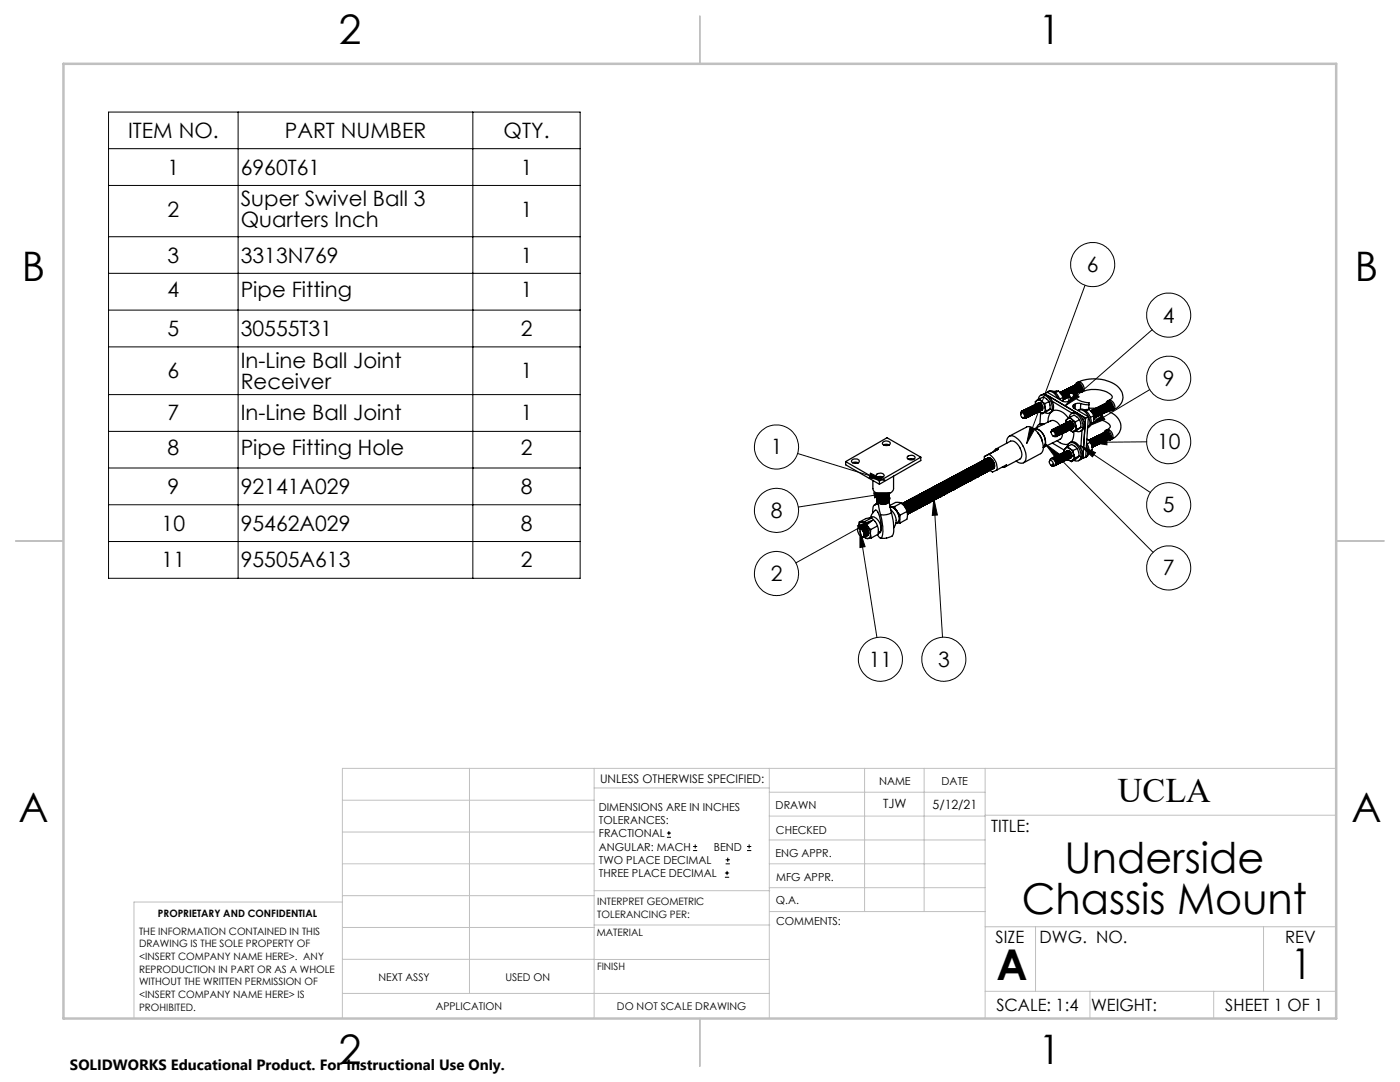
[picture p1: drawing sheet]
<svg xmlns="http://www.w3.org/2000/svg" width="279mm" height="216mm" viewBox="0 0 279 216" stroke-linecap="round" stroke-linejoin="round" font-family="sans-serif">
<g fill="none" stroke="#000" stroke-width=".2">
<path d="M21.7 22.4h94.1v93h-94.1zM21.7 29.7h94.1M21.7 37h94.1M47.5 22.4v93M94.4 22.4v93M21.7 47.2h94.1M21.7 54.5h94.1M216.5 56.9l-11.6 31.6M21.7 61.9h94.1M21.7 69.2h94.1M21.7 78.7h94.1M214.7 78.4l.7 .8-2.9 1.8z"/>
<path d="M229.4 77.8l-12 7.1M229.9 65.8l-17.4 15.2M21.7 86.1h94.1M21.7 93.4h94.1M159.2 90.5l17.5 5.4M173.7 94.4l3 1.5-3.3-.5zM174.4 98.3h3.3l-3.1 1zM177.7 98.3l-18.4 2.9M186.4 99.5l.7 3.3h-1zM186.4 99.5l1.7 27.6M205.6 85.2l.9 .4-1.6 2.9zM208.6 88.5l2.7 2-.7 .7z"/>
<path d="M208.6 88.5l21.5 21.7M215.6 88.9l3 1.4-.6 .9zM215.6 88.9l14 9.4M217.4 84.9l2.6-2.1 .5 .9zM217.6 88.3l3.3-.6v1.1zM228.8 88.2l-11.2 .1M21.7 100.7h94.1M21.7 108.1h94.1M171.1 104.9l3.2-1.1-2.7 2zM171.6 105.9l1 3.2-1 .2zM171.6 105.9l3.4 21.3M174.3 103.8l-15.5 8.5"/>
<path d="M133.1 167.1h.8M133.1 166.2h.8M133.5 165.8v.9M138.3 169.7h.8M138.3 168.9h.8M138.7 168.5v.8M144.7 175h.8M144.7 174.2h.8M144.8 172.4h.9M144.8 171.6h.9M145.1 173.8v.8M145.2 171.1v.9"/>
<path d="M149.1 169.7h.8M149.1 168.9h.8M149.5 168.5v.8"/>
<circle cx="218" cy="52.8" r="4.4"/>
<circle cx="233.2" cy="75.5" r="4.4"/>
<circle cx="233.2" cy="62.9" r="4.4"/>
<circle cx="155" cy="89.2" r="4.4"/>
<circle cx="233.2" cy="88.1" r="4.4"/>
<circle cx="155" cy="101.8" r="4.4"/>
<circle cx="155" cy="114.4" r="4.4"/>
<circle cx="233.2" cy="113.3" r="4.4"/>
<circle cx="233.2" cy="100.7" r="4.4"/>
<circle cx="175.7" cy="131.5" r="4.4"/>
<circle cx="188.3" cy="131.5" r="4.4"/>
</g>
<g fill="none" stroke="#c0c0c0" stroke-width=".2">
<path d="M68.3 159.7h50.3M93.7 153.3v44.9M118.6 153.3v49.9M118.6 157.2h34.9M153.5 153.3v49.9M153.5 158.1h43.1M172.5 153.3v28.6M184.4 153.3v28.6M196.6 153.3v49.9M266.7 153.3h-198.4v49.9M68.3 178.7h50.3M68.3 172.4h50.3"/>
<path d="M68.3 166h50.3M68.3 180h-41.6v23.2M118.6 177.7h35M153.5 167.6h43.1M153.5 162.8h43.1M153.5 172.4h43.1M153.5 177.1h43.1M196.6 162.7h70.1M68.3 198.2h85.2M68.3 191.4l85.2 .1M68.3 185.1h50.3M118.6 184.6h35"/>
<path d="M153.6 181.9h43M196.6 197.8h70.1M196.6 184.9h70.1M206.7 184.9v12.9M217.5 197.8v5.4M242.2 197.8v5.4M252.2 184.9v12.9"/>
</g>
<path d="M139.7 3.2v9.5M3.1 107.9h9.6M266.7 107.9h9.5M139.7 203.2v9.6" fill="none" stroke="#c0c0c0" stroke-width=".25"/>
<path d="M12.7 12.7h254v190.5h-254z" fill="none" stroke="#c0c0c0" stroke-width=".5"/>
<path d="M205.6 85.2l.9 .4-1.6 2.9zM214.7 78.4l.7 .8-2.9 1.8zM217.4 84.9l2.6-2.1 .5 .9zM217.6 88.3l3.3-.6v1.1zM215.6 88.9l3 1.4-.6 .9zM208.6 88.5l2.7 2-.7 .7zM186.4 99.5l.7 3.3h-1zM171.6 105.9l1 3.2-1 .2zM171.1 104.9l3.2-1.1-2.7 2zM174.4 98.3h3.3l-3.1 1zM173.7 94.4l3 1.5-3.3-.5z" fill="#000"/>
<g fill="none" stroke="#000" stroke-width=".25">
<path d="M206.9 79.9a.78 .78 0 0 1 1 .2M207.2 79.7a.99 .99 0 0 1 .8-.9 .99 .99 0 0 1 1.1 .5 2.48 2.48 0 0 1 .6 3l-.4 .2-.8-.2M207.4 79.6l.8-.4 1.1 1M207.4 79.6l.5 .5M207.4 79.6l-.5 .3M207.7 78.8a1.44 1.44 0 0 1 2.1 .9 1.97 1.97 0 0 1 0 2.6l-.3 .1M208.5 78.6l.5-.3 2.9 1.7a1.34 1.34 0 0 0 1.9-.5l-.1-.2M208.5 78.6h-.2M208.5 78.6l.3 .2M208.9 78.4a1.19 1.19 0 0 1 1.8 .4l.4 .7M209.1 78.2a1.31 1.31 0 0 1 1.9 .5l.5 1.1M209.1 79l5.8 3.4"/>
<path d="M211.2 78l1 1.3M211.2 78l-1 .1M211.2 78l-.6 .4M211.6 78.4l.1 .1a1.02 1.02 0 0 1 .5 1.2h.1a.92 .92 0 0 0-.8-1.4 .88 .88 0 0 1 .9 .4 .88 .88 0 0 1-.1 1M211.6 78.4l.3 .2a.87 .87 0 0 1 .3 1.1M211.7 78.3a.85 .85 0 0 1 .9 .3 .85 .85 0 0 1 0 1h-.2M211.7 78.2a.86 .86 0 0 1 .9 .4 .86 .86 0 0 1-.1 1M211.9 78.2a.84 .84 0 0 1 .9 .3 .84 .84 0 0 1 0 1h-.1M212 78.1a.87 .87 0 0 1 .8 .4 .87 .87 0 0 1 0 1M212 78.1h.1M212.1 78.1a.78 .78 0 0 1 .9 .3 .78 .78 0 0 1-.1 1M212.2 79.3v.8"/>
<path d="M212.2 79.3l-.7 .3M212.2 78a.88 .88 0 0 1 .8 .4 .88 .88 0 0 1 0 1M212.3 78a.71 .71 0 0 1 1.1 .6M212.4 77.9a.82 .82 0 0 1 1 .6M212.4 77.9h.1M212.6 77.9l.1-.1a.71 .71 0 0 1 .9 .7M212.7 77.8a.77 .77 0 0 1 .9 .6M212.8 77.7l.1-.1a.91 .91 0 0 1 1 .9M212.9 77.6a.91 .91 0 0 1 1 .9M213.1 77.5a.9 .9 0 0 1 1 1v-.2a.75 .75 0 0 0-1.1-.7M213.3 79.2h.1M213.3 77.5a.87 .87 0 0 1 .8 .3 .87 .87 0 0 1 .1 .9"/>
<path d="M213.3 79.1l-.2 .2M213.3 77.4h.1M213.4 79.2h-.1M213.4 77.4a.91 .91 0 0 1 .8 1.3M213.4 78.5l.3 .8M213.4 78.5h.8a2.62 2.62 0 0 0 2.7 1.8l.4 .1v.4M213.4 78.5l-.1 1.5M213.5 77.4a.85 .85 0 0 1 .9 .3 .85 .85 0 0 1 0 1h-.2M213.6 77.3h.1M213.6 77.3a.86 .86 0 0 1 .8 .4 .86 .86 0 0 1 0 1M213.7 77.3a.82 .82 0 0 1 .9 .3 .82 .82 0 0 1 0 1h-.1M213.7 79.3v.5"/>
<path d="M213.8 77.2a.88 .88 0 0 1 .8 .4 .88 .88 0 0 1 0 1M213.9 77.2a.78 .78 0 0 1 .9 .3 .78 .78 0 0 1-.1 1M214 77.1a.84 .84 0 0 1 .9 .4 .84 .84 0 0 1-.1 1M214.1 77.1a.82 .82 0 0 1 1 .3 .82 .82 0 0 1 0 1h-.2M214.2 77a.86 .86 0 0 1 .9 .4 .86 .86 0 0 1 0 1M214.4 77l.1-.1a.86 .86 0 0 1 .8 .4 .86 .86 0 0 1 0 .9l-.1 .1M214.4 78.7h.1M214.5 76.9a.9 .9 0 0 1 .8 .4 .9 .9 0 0 1 0 .9M214.7 76.8h.1M214.7 76.8a.89 .89 0 0 1 .8 .4 .89 .89 0 0 1 0 .9M214.8 76.7h.1a.96 .96 0 0 1 1 1M214.9 76.7a.97 .97 0 0 1 1 1"/>
<path d="M215.2 76.2a8 8 0 0 1 8 1 2.68 2.68 0 0 1-1 4.6M215.2 76.2a1.19 1.19 0 0 1 .9 1.9M215.2 76.2l-.3 .2M215.3 78.2h.1M215.4 78.2a.8 .8 0 0 0 .1-1 .8 .8 0 0 0-.9-.4 .59 .59 0 0 1 .6-.5 .59 .59 0 0 1 .6 .5 .91 .91 0 0 1-.1 1.5l-.4-.1M215.5 78.1h.1M215.9 77.7l-.2 .3M216.1 78.1a5.6 5.6 0 0 1 5.8 .9 .51 .51 0 0 1-.4 .8l-.2 .1M216.1 78.1l-.3 .2M221.3 79.9a1.19 1.19 0 0 1 .9 1.9M221.3 79.9l-.3 .1M168.8 92.1v.6l6.7 3.9"/>
<path d="M168.8 92.1l6.7 3.9M170 91.9a1.03 1.03 0 0 1 1.5 .1 .86 .86 0 0 1-1.5 .3zM170.1 92.4l.5-.2 .7 .2M174.9 94.7a.98 .98 0 0 1 1.6 .2 .98 .98 0 0 1-1.6 0zM175.1 99.4h.1M175.1 99.2h.1M175.1 95.2l.4-.1 .7 .1M175.1 98.9v.1a1.33 1.33 0 0 0 2.2 .2l.1-.3a1.31 1.31 0 0 1-1.9 .6l-.3-.2-.1-.3M175.1 99.1v.1a1.33 1.33 0 0 0 2.2 .2l.1-.3a1.31 1.31 0 0 1-1.9 .6l-.4-.5M175.1 99.3v.1a1.33 1.33 0 0 0 2.2 .3l.1-.4M175.1 99.6a1.33 1.33 0 0 0 2.2 .3l.1-.3M175.1 99.8a1.33 1.33 0 0 0 2.2 .3l.1-.3"/>
<path d="M175.1 99.9v.3M175.1 98.6h.1M175.1 99.9h.1M175.1 99.9l-.1 .3M175.1 98.5a1.5 1.5 0 0 0 2.3 0 1.48 1.48 0 0 1-2.3 0 1.09 1.09 0 0 0 1.5 .7 .83 .83 0 0 0 .8-.7 1.26 1.26 0 0 1-1.9 .6l-.3-.2-.1-.3M175.3 98.6a1.7 1.7 0 0 0 1.8 0M175.5 96v.6M176.1 88.3a.97 .97 0 0 1 1.6 .1 .86 .86 0 0 1-1.5 .3zM176.3 88.8l.4-.1 .7 .1M177.4 100a1.35 1.35 0 0 1-1.5 .5M177.4 99.3h.1M177.4 99.6h.1"/>
<path d="M177.4 98.7a1.43 1.43 0 0 1-2.3 .3v-.3M177.4 98.7a1.36 1.36 0 0 1-2.3 .1M177.4 99.3a1.31 1.31 0 0 1-1.9 .6l-.3-.1-.1-.4M177.4 99.6a1.31 1.31 0 0 1-1.9 .6l-.3-.2-.1-.3M177.4 99.8a1.36 1.36 0 0 1-2.3 .1M177.4 98.7h.1M177.4 99.8h.1M178.3 95v2.5a1.88 1.88 0 0 1-2.3 1.2 1.72 1.72 0 0 1-1.8-1.2v-1.6M181 100h.1M181.1 100v-.1a1.45 1.45 0 0 1 1.5 1.8l-.3 .3M181.1 91.1a.98 .98 0 0 1 1.5 .2 .9 .9 0 0 1-1.6-.1zM181.2 99.9h.1"/>
<path d="M181.2 99.9a1.44 1.44 0 0 1 1.4 1.8l-.2 .2M181.3 91.6l.4-.1 .7 .1M181.3 99.9v-.1a1.47 1.47 0 0 1 1.3 2h-.1M181.4 99.8a1.44 1.44 0 0 1 1.2 2M181.5 99.8v-.1a1.45 1.45 0 0 1 1.3 2h-.1M181.6 99.7a1.47 1.47 0 0 1 1.2 2M181.7 99.7v-.1a1.39 1.39 0 0 1 1.5 1.4v.4l-.3 .2M181.8 99.6h.1M181.8 99.6a1.48 1.48 0 0 1 1.2 2M181.9 99.6v-.1a1.39 1.39 0 0 1 1.5 1.4v.3l-.3 .3M182 99.4a1.44 1.44 0 0 1 1.2 2.1M182.1 99.4a1.45 1.45 0 0 1 1.3 2h-.1"/>
<path d="M182.2 99.3a1.47 1.47 0 0 1 1.3 2.1h-.1M182.3 99.3a1.39 1.39 0 0 1 1.5 1.4v.3l-.3 .3M182.4 99.2h.1M182.4 99.2a1.5 1.5 0 0 1 1.3 2h-.1M182.5 99.2a1.39 1.39 0 0 1 1.5 1.4v.3l-.3 .3M182.6 99.1a1.43 1.43 0 0 1 1.3 2h-.1M182.7 99.1a1.39 1.39 0 0 1 1.5 1.4v.3l-.3 .3M182.8 99a1.47 1.47 0 0 1 1.3 2h-.1M182.9 99a1.44 1.44 0 0 1 1.5 1.4v.3l-.3 .3M183 98.9h.1M183 98.9a1.55 1.55 0 0 1 1.3 2h-.1M183.1 98.9v-.1a1.39 1.39 0 0 1 1.5 1.5l-.1 .5-.2 .1"/>
<path d="M183.2 98.8h.1M183.2 98.8a1.5 1.5 0 0 1 1.3 2h-.1M183.3 98.8v-.1a1.44 1.44 0 0 1 1.5 1.8l-.3 .3M183.4 98.7a1.47 1.47 0 0 1 1.2 2.1M183.5 98.7v-.1a1.44 1.44 0 0 1 1.5 1.8l-.3 .2M183.6 98.6h.1M183.6 98.6a1.51 1.51 0 0 1 1.4 1.8l-.2 .2M183.7 98.6v-.1a1.44 1.44 0 0 1 1.5 1.8l-.3 .2M183.8 91.2l-6.8-3.9-8.2 4.8M183.8 91.2l-8.3 4.8M183.8 91.2v.7l-8.3 4.7M183.8 98.5h.1"/>
<path d="M183.8 98.5a1.46 1.46 0 0 1 1.2 2M183.9 98.5v-.1a1.44 1.44 0 0 1 1.5 1.8l-.3 .2M184 98.4a1.43 1.43 0 0 1 1.2 2M184.1 98.4v-.1a1.44 1.44 0 0 1 1.5 1.8l-.3 .2M184.2 98.2a1.48 1.48 0 0 1 1.2 2.1M184.3 98.2a1.44 1.44 0 0 1 1.5 1.4v.4l-.3 .2M184.4 98.2a1.4 1.4 0 0 1 1.2 2M184.4 98.1v.1M184.5 98.1a1.44 1.44 0 0 1 1.5 1.8l-.3 .2M184.6 98a1.47 1.47 0 0 1 1.2 2.1M184.7 98a1.44 1.44 0 0 1 1.5 1.8l-.3 .2M184.8 97.9a1.44 1.44 0 0 1 1.2 2.1"/>
<path d="M184.9 97.9a.93 .93 0 0 1 1.2 .6 .97 .97 0 0 1 0 1.4M185 97.9a1.43 1.43 0 0 1 1.2 2M185.1 97.8a.9 .9 0 0 1 1.2 .6 1.31 1.31 0 0 1 .2 1.4h-.2M185.2 97.7v.1M185.2 97.8a1.4 1.4 0 0 1 1.2 2M185.3 97.7a.9 .9 0 0 1 1.2 .6 .97 .97 0 0 1 0 1.4M185.4 97.6a1.44 1.44 0 0 1 1.3 2l-.1 .1M185.5 97.6h.1a.9 .9 0 0 1 1.1 .6 .97 .97 0 0 1 0 1.4M185.6 97.5a1.44 1.44 0 0 1 1.4 1.8l-.2 .3M185.6 97.5h.1M185.7 97.5a.88 .88 0 0 1 1.2 .6 1.02 1.02 0 0 1 0 1.4M185.8 97.4a1.44 1.44 0 0 1 1.4 1.8l-.2 .3"/>
<path d="M185.8 97.4h.1M185.9 97.4a1.08 1.08 0 0 1 1.4 1l.1 .7-.3 .3M186 97.3h.1M186 97.3a1.44 1.44 0 0 1 1.4 1.8l-.2 .3M186.1 100h-.1M186.1 97.3l.1-.1a1.47 1.47 0 0 1 1.3 2l-.2 .1M186.2 97.2h.1M186.2 97.2a1.44 1.44 0 0 1 1.4 1.8l-.2 .2M186.2 99.9h.1M186.3 97.2v-.1a1.44 1.44 0 0 1 1.5 1.5v.3l-.3 .3M186.4 97.1a1.47 1.47 0 0 1 1.2 2M186.5 97.1v-.1a1.39 1.39 0 0 1 1.5 1.5v.3l-.3 .3"/>
<path d="M186.6 97h.1M186.7 97a1.48 1.48 0 0 1 1.2 2h-.1M186.7 99.7h-.1M186.7 97l.1-.1a1.39 1.39 0 0 1 1.4 1.5v.3l-.3 .3M186.8 96.9a1.44 1.44 0 0 1 1.2 2M186.9 96.9v-.1a1.45 1.45 0 0 1 1.4 2h-.2M187 96.8a1.47 1.47 0 0 1 1.3 2h-.1M187.1 96.8v-.1a1.39 1.39 0 0 1 1.5 1.4v.4l-.3 .2M187.2 96.7h.1M187.3 96.7a1.5 1.5 0 0 1 1.2 2h-.1M187.3 96.6h.1a1.39 1.39 0 0 1 1.4 1.4v.4l-.3 .2M187.4 96.6a1.43 1.43 0 0 1 1.3 2"/>
<path d="M187.4 99.2h.1M187.5 96.5h.1a1.39 1.39 0 0 1 1.4 1.4v.3l-.3 .3M187.6 96.4a1.47 1.47 0 0 1 1.3 2.1h-.1M187.6 99.1h.1M187.7 96.4a1.44 1.44 0 0 1 1.5 1.4v.3l-.3 .3M187.8 96.3a1.47 1.47 0 0 1 1.3 2.1M187.9 96.3h.1a1.39 1.39 0 0 1 1.4 1.4v.3l-.3 .3M188 96.2h.1M188 98.9h.1M188.1 96.2a1.5 1.5 0 0 1 1.2 2M188.1 96.2h.1a1.44 1.44 0 0 1 1.4 1.7l-.3 .3M188.2 96.1a1.42 1.42 0 0 1 1.2 2"/>
<path d="M188.2 98.8h.1M188.3 96.1a1.44 1.44 0 0 1 1.5 1.7l-.3 .3M188.4 96a1.47 1.47 0 0 1 1.3 2M188.5 96h.1a1.44 1.44 0 0 1 1.4 1.7l-.3 .3M188.6 95.9h.1M188.6 98.6h.1M188.7 95.9a1.46 1.46 0 0 1 1.2 2M188.7 95.9l.1-.1a1.44 1.44 0 0 1 1.4 1.8l-.3 .3M188.8 95.8a1.46 1.46 0 0 1 1.3 2l-.1 .1M188.8 98.5h.1M188.9 95.8l.1-.1a1.41 1.41 0 0 1 1.4 1.8l-.3 .3M189 95.7a1.43 1.43 0 0 1 1.3 2"/>
<path d="M189 98.4h.1M189.1 95.7l.1-.1a1.44 1.44 0 0 1 1.4 1.8l-.2 .2M189.2 98.3h.1M189.3 95.6a1.48 1.48 0 0 1 1.2 2h-.1M189.3 95.6l.1-.1a1.44 1.44 0 0 1 1.4 1.8l-.3 .2M189.4 95.5a1.47 1.47 0 0 1 1.3 2h-.1M189.4 98.2h.1M189.5 95.5l.1-.1a1.44 1.44 0 0 1 1.4 1.8l-.3 .2M189.7 98.1h.1M189.7 95.4a1.44 1.44 0 0 1 1.2 2M189.8 95.4v-.1a1.44 1.44 0 0 1 1.4 1.8l-.2 .2M189.8 98h.1"/>
<path d="M189.9 95.3a1.49 1.49 0 0 1 1.2 2M189.9 95.3l.1-.1a.9 .9 0 0 1 1.1 .6 1.31 1.31 0 0 1 .2 1.4h-.2M190 95.1v.1M190.1 95.2a1.4 1.4 0 0 1 1.1 2M190.1 95.1h.1a.9 .9 0 0 1 1.1 .6 .97 .97 0 0 1 0 1.4M190.3 97.8h.1M190.3 95a1.44 1.44 0 0 1 1.2 2.1M190.4 95a.9 .9 0 0 1 1.1 .6 .97 .97 0 0 1 .1 1.4M190.5 95a1.43 1.43 0 0 1 1.2 2M190.5 94.9l-.1 .1M190.5 94.9h.1a.88 .88 0 0 1 1.1 .6 1.02 1.02 0 0 1 .1 1.4M190.6 94.8v.1"/>
<path d="M190.7 94.9a1.44 1.44 0 0 1 1.4 1.7l-.3 .3M190.7 94.8h.1a1.08 1.08 0 0 1 1.3 1l.1 .8-.3 .2M190.8 94.7h.1M190.9 94.8a1.44 1.44 0 0 1 1.4 1.7l-.2 .3M190.9 97.4h.1M191 94.7a1.47 1.47 0 0 1 1.3 2h-.1M191 94.6h.1M191.1 94.7a1.44 1.44 0 0 1 1.3 1.7l-.1 .3M191.2 94.6v-.1a1.44 1.44 0 0 1 1.4 1.8l-.2 .3M191.2 94.5a1.47 1.47 0 0 1 1.3 2.1h-.1M191.3 94.5l.1-.1a1.39 1.39 0 0 1 1.4 1.5v.3l-.3 .3M191.5 94.4h.1"/>
<path d="M191.5 94.4a1.48 1.48 0 0 1 1.2 2M191.5 97.1h.1M191.6 94.4v-.1a1.45 1.45 0 0 1 1.3 2l-.1 .1M191.6 94.3a1.44 1.44 0 0 1 1.3 2M191.7 97h.1M191.8 94.3v-.1a1.45 1.45 0 0 1 1.3 2l-.1 .1M191.8 94.2a1.47 1.47 0 0 1 1.3 2M191.9 94.2l.1-.1a1.39 1.39 0 0 1 1.4 1.5v.3l-.3 .3M192.1 94.1h.1M192.1 94.1a1.5 1.5 0 0 1 1.2 2M192.2 94.1v-.1a1.39 1.39 0 0 1 1.4 1.5v.3l-.2 .3M192.2 94a1.43 1.43 0 0 1 1.3 2"/>
<path d="M192.4 93.9a1.39 1.39 0 0 1 1.5 1.5v.3l-.3 .3M192.4 93.9a1.47 1.47 0 0 1 1.3 2M192.5 93.8h.1a1.44 1.44 0 0 1 1.5 1.5l-.1 .3-.2 .2M192.7 93.8a1.47 1.47 0 0 1 1.3 2h-.1M192.8 93.7a1.39 1.39 0 0 1 1.4 1.4v.4l-.2 .2M192.9 93.7h.1M192.9 93.7a1.5 1.5 0 0 1 1.2 2M192.9 96.3h.1M193 93.6a1.39 1.39 0 0 1 1.5 1.4v.4l-.3 .2M193 93.6a1.42 1.42 0 0 1 1.3 2M193.1 96.2h.1M193.2 93.5a1.44 1.44 0 0 1 1.4 1.8l-.2 .2"/>
<path d="M193.3 93.5a1.47 1.47 0 0 1 1.3 2h-.1M193.3 96.1h.1M193.4 93.4a1.44 1.44 0 0 1 1.4 1.7l-.2 .3M193.5 93.3h.1M193.5 96h.1M193.5 93.3a1.5 1.5 0 0 1 1.2 2.1M193.6 93.3a1.44 1.44 0 0 1 1.5 1.7l-.3 .3M193.6 93.2a1.4 1.4 0 0 1 1.3 2.1M193.7 95.9h.1M193.8 93.2a1.41 1.41 0 0 1 1.4 1.7l-.2 .3M193.9 93.1a1.43 1.43 0 0 1 1.2 2M194 93.1a1.44 1.44 0 0 1 1.4 1.7l-.2 .3"/>
<path d="M194.1 95.7h.1M194.1 93a1.48 1.48 0 0 1 1.2 2M194.2 93a1.44 1.44 0 0 1 1.5 1.7l-.3 .3M194.3 92.9a1.4 1.4 0 0 1 1.2 2.1M194.3 92.9h.1M194.3 95.6h.1M194.4 92.9a1.44 1.44 0 0 1 1.5 1.7l-.3 .3M194.5 92.8a1.4 1.4 0 0 1 1.2 2M194.5 95.5h.1M194.6 92.8v-.1a1.44 1.44 0 0 1 1.4 1.8l-.2 .3M194.7 95.4h.1M194.7 92.7a1.49 1.49 0 0 1 1.2 2.1"/>
<path d="M194.8 92.7v-.1a.9 .9 0 0 1 1.1 .6 1.31 1.31 0 0 1 .2 1.4l-.1 .1M194.9 92.6h.1M194.9 95.3h.1M194.9 92.6a1.4 1.4 0 0 1 1.2 2.1M195 92.6v-.1a.9 .9 0 0 1 1.1 .6 .97 .97 0 0 1 .1 1.4M195.1 95.2h.1M195.1 92.5a1.4 1.4 0 0 1 1.2 2M195.1 92.5h.1M195.2 92.5v-.1a.93 .93 0 0 1 1.2 .6 .97 .97 0 0 1 0 1.4M195.3 95.1h.1M195.3 92.4a1.49 1.49 0 0 1 1.2 2M195.4 92.4v-.1a.88 .88 0 0 1 1.1 .6 1.31 1.31 0 0 1 .2 1.4h-.1"/>
<path d="M195.5 92.3h.1M195.5 92.3a1.44 1.44 0 0 1 1.4 1.8l-.2 .2M195.6 92.3v-.1a.9 .9 0 0 1 1.1 .6 .97 .97 0 0 1 .1 1.4M195.7 92.2a1.44 1.44 0 0 1 1.4 1.7l-.2 .3M195.7 92.1v.1M195.8 92.1a1.08 1.08 0 0 1 1.4 1l.1 .8-.3 .2M195.9 92h.1M195.9 92.1a1.44 1.44 0 0 1 1.4 1.7l-.2 .3M196 92a1.39 1.39 0 0 1 1.4 1.4v.3l-.2 .3M196.1 91.9a1.47 1.47 0 0 1 1.2 2.1M196.2 91.9a1.39 1.39 0 0 1 1.5 1.4v.3l-.3 .3M196.3 91.8h.1"/>
<path d="M196.3 91.8a1.48 1.48 0 0 1 1.2 2.1M196.3 94.5h.1M196.4 91.8a1.45 1.45 0 0 1 1.3 1.9l-.1 .1M196.5 91.1l-.1 .7M196.5 91.7h.1M196.5 91.7a1.44 1.44 0 0 1 1.2 2.1M196.6 91.7a1.45 1.45 0 0 1 1.3 1.9l-.1 .1M196.7 91.6a1.47 1.47 0 0 1 1.3 2l-.1 .1M196.8 91.6v-.1a1.39 1.39 0 0 1 1.5 1.5v.3l-.3 .3M196.9 91.5h.1M196.9 91.5a1.5 1.5 0 0 1 1.3 2h-.1M197.1 91.4a1.08 1.08 0 0 1 1.3 1l.1 .6-.3 .5 .1-.1a1.45 1.45 0 0 0-1.3-2v.1"/>
<path d="M197.1 91.4h.1M197.1 94.1h.1M197.3 92.1l.4 .9M197.3 90.7a3.2 3.2 0 0 1 1.7 3.1M197.3 90.7l-.8 .4M197.6 92.2l.3 .7M197.7 91.5l-.3-.1a1.72 1.72 0 0 1 1.1 1.3l-.1-.1M197.7 91.9l.4 .8zM197.7 91.5l.2 .2M197.9 93.7h.1M197.9 91.8l.4 .8zM198 92.3l.5 .5"/>
<path d="M198.1 93.6h.1M198.2 92.1l.1 .2M198.4 90.1l-1.9 1M198.5 93.1l-.3 .4M198.7 89.6l3-1.6a2.02 2.02 0 0 1 2 1.7 1.54 1.54 0 0 1-.1 1.9l-3 1.6M199 93.8l-.9 .4-.5-.3M199.2 89.6a.61 .61 0 0 0-.8 .5M199.2 89.6l-1.9 1.1M199.2 89.6l-.8 .5M200 93.2a.67 .67 0 0 0 .9-.5l-1.9 1.1M200.9 88.5a1.12 1.12 0 0 1 .5-1.4 1.12 1.12 0 0 1 1.4 .3 4.7 4.7 0 0 1 1.8 4.6 1.16 1.16 0 0 1-1.8 0M201.4 87l3.5-1.8a1.77 1.77 0 0 1 2 .9 4.5 4.5 0 0 1 1.1 4l-.3 .4-3.4 1.9"/>
<path d="M203.7 82.6v-.1a.39 .39 0 0 1 .4-.2 .39 .39 0 0 1 .3 .3l.2 .4v.3l-.2 .2-.4-.2M203.8 82.4a.6 .6 0 0 1 .6 .3 .6 .6 0 0 1-.1 .7 .64 .64 0 0 1-.5-1zM203.8 82.3h.1M203.9 82.1h.4M203.9 82.1l-.2 .6M203.9 82.1a.89 .89 0 0 1 .8 .4 .89 .89 0 0 1 0 .9M204 82.1a.8 .8 0 0 1 .9 .3 .8 .8 0 0 1 0 .9l-.1 .1M204.1 82a.9 .9 0 0 1 .8 .4 .9 .9 0 0 1 0 .9M204.2 81.9a.8 .8 0 0 1 .9 .4 .8 .8 0 0 1-.1 1M204.3 82.1a.43 .43 0 0 0-.5 .1 .43 .43 0 0 0-.1 .4M204.3 82.1l.4 .4a.56 .56 0 0 1-.2 1l-.1-.1M204.3 81.8h.1"/>
<path d="M204.3 81.8a.89 .89 0 0 1 .9 .5 .89 .89 0 0 1-.1 .9M204.5 81.8a.84 .84 0 0 1 .9 .4 .84 .84 0 0 1 0 .9h-.2M204.5 81.7h.1M204.6 81.7a.85 .85 0 0 1 .8 .5 .85 .85 0 0 1 0 .9M204.7 81.7a.85 .85 0 0 1 .9 .3 .85 .85 0 0 1 0 1h-.1M204.8 81.6a.86 .86 0 0 1 .8 .4 .86 .86 0 0 1 0 1M204.9 81.6a.85 .85 0 0 1 .9 .3 .85 .85 0 0 1 0 1h-.1M204.9 83.3h.1M205 81.5a.86 .86 0 0 1 .8 .5 .86 .86 0 0 1 0 .9M205.1 83.2h.1M205.1 81.5a.82 .82 0 0 1 .9 .3 .82 .82 0 0 1 0 1h-.1M205.2 81.4a.88 .88 0 0 1 .9 .4 .88 .88 0 0 1-.1 1"/>
<path d="M205.4 81.4a.78 .78 0 0 1 .9 .3 .78 .78 0 0 1-.2 1M205.5 81.3a.86 .86 0 0 1 .8 .4 .86 .86 0 0 1 0 1M205.6 81.3l.1-.1a.88 .88 0 0 1 .8 1.4h-.2M205.7 81.2a.89 .89 0 0 1 .8 .4 .89 .89 0 0 1 0 1M205.8 81.2a.82 .82 0 0 1 .9 .3 .82 .82 0 0 1 0 .9l-.1 .1M205.8 82.9h.1M205.9 81.1a.9 .9 0 0 1 .8 .4 .9 .9 0 0 1 0 .9M206 81a.8 .8 0 0 1 .9 .4 .8 .8 0 0 1-.1 1M206.1 81h.1M206.2 81a.89 .89 0 0 1 .7 1.3M206.3 82.7h.1M206.3 80.9a.84 .84 0 0 1 .9 .4 .84 .84 0 0 1 0 .9h-.2"/>
<path d="M206.3 80.9h.1M206.4 80.9a.88 .88 0 0 1 .8 1.3M206.4 85.7a2.23 2.23 0 0 1 2.2 2.4v.6l-.4 .5M206.5 80.8a.85 .85 0 0 1 .9 .3 .85 .85 0 0 1 0 1h-.1M206.6 80.8a.86 .86 0 0 1 .8 .4 .86 .86 0 0 1 0 .9M206.6 80.2l.3-.3-.2 .3v.5zM206.7 82.4h.1M206.7 80.7a.84 .84 0 0 1 .9 .4 .84 .84 0 0 1 0 .9h-.1M206.8 80.6a.88 .88 0 0 1 .8 .5 .88 .88 0 0 1 0 .9M206.9 82.3h.1M206.9 80.6a.78 .78 0 0 1 1 .4 .78 .78 0 0 1-.2 .9M207 80.5a.86 .86 0 0 1 .9 .4 .86 .86 0 0 1 0 1"/>
<path d="M207.1 86.3l.7 1 .2 .9M207.2 82.2h.1M207.3 80.4l-.1 .1 .2-.1 .4 .1M207.3 80.4l.5 .1M207.3 80.4h.1M207.4 80.4a.99 .99 0 0 1 .6 1.4l-.1 .1M207.7 82.4l-.2 2.2M207.9 81.9h-.1M207.9 80.1l.3 .4 .4 .8M207.9 80.1l.6 .4M208.1 84.7a.84 .84 0 0 0-1.2 .6M208.3 82.3a.8 .8 0 0 1-1-.2l.7 .5"/>
<path d="M208.3 82.3l-.3 .3M208.4 84.6l-.6-.1-.5 .2M208.5 80.5l.1 .8M208.6 81.3l.2 .7M208.6 81.3a.9 .9 0 0 1-.3 1M208.8 82l-.5 .3M209.3 80.2l.3 1.4M209.3 80.2l-.8 .3M209.4 92.1v.1M209.5 91.9a.54 .54 0 0 1 .6 .3 .54 .54 0 0 1-.2 .7l-.5-.5zM209.5 91.8v-.1a.77 .77 0 0 1 .9 0 .77 .77 0 0 1 .3 .8l-.3 .4M209.6 81.6l-1.6 1"/>
<path d="M209.6 81.6l-.8 .4M209.7 84l-3.3 1.6a2.42 2.42 0 0 1 2.3 2.6l-.1 .6-.4 .5 3.3-1.6M209.7 84a1.83 1.83 0 0 1 1.9 .9 .89 .89 0 0 1 .8 .5 .89 .89 0 0 1 0 .9M209.7 82.3l-.4 .7-.1 1.2M209.7 83.9v.1M209.7 91.5a.86 .86 0 0 1 .9 .5 .86 .86 0 0 1-.1 .9M209.7 92.8h.1M209.9 91.5a.81 .81 0 0 1 .9 .3 .81 .81 0 0 1-.1 1h-.1M209.9 92.9v.1M209.9 86a.55 .55 0 0 1 .6 .4 .55 .55 0 0 1-.2 .6l-.4-.3-.1-.4zM209.9 93h.5M209.9 91.4a.86 .86 0 0 1 .9 .4 .86 .86 0 0 1-.1 1"/>
<path d="M210 86h.1M210 85.7l.4 .1M210 85.7l-.2 .6M210 85.7a.89 .89 0 0 1 .8 .5 .89 .89 0 0 1 0 .9M210 80.1l4 2.3M210 88.4l2.3 1.4M210 82.1a2.46 2.46 0 0 1 3.1 1.2l.2 .1M210.1 91.4a.82 .82 0 0 1 .9 .3 .82 .82 0 0 1 0 1h-.1M210.1 92.9h.1M210.1 87h.1M210.1 91.3a.87 .87 0 0 1 .9 .4 .87 .87 0 0 1 0 1M210.1 85.7a.84 .84 0 0 1 .9 .3 .84 .84 0 0 1 0 1h-.1"/>
<path d="M210.2 85.6a.89 .89 0 0 1 .9 .4 .89 .89 0 0 1 0 1M210.3 92.5l-.2 .4M210.3 92.5l-.1 .5h-.3M210.3 92.5l-.3 .4-.2-.1M210.3 91.3a.84 .84 0 0 1 .9 .3 .84 .84 0 0 1 0 1h-.1M210.4 85.6a.85 .85 0 0 1 .9 .3 .85 .85 0 0 1 0 1h-.2M210.4 91.2a.89 .89 0 0 1 .8 .4 .89 .89 0 0 1 0 1M210.4 85.8a.49 .49 0 0 0-.6 .5v-.1a.28 .28 0 0 1 .2-.3 .28 .28 0 0 1 .3 .1 .65 .65 0 0 1 .4 .5 .65 .65 0 0 1-.2 .6l-.3-.1M210.4 85.8l.4 .4a.56 .56 0 0 1-.2 .9M210.4 85.5h.1M210.5 85.5a.85 .85 0 0 1 .8 .4 .85 .85 0 0 1-.1 1M210.5 91.2a.85 .85 0 0 1 1 .3 .85 .85 0 0 1 0 1h-.2"/>
<path d="M210.5 92.9h.1M210.6 85.5a.83 .83 0 0 1 .9 .3 .83 .83 0 0 1 0 .9l-.2 .1M210.6 91.1a.88 .88 0 0 1 .9 .4 .88 .88 0 0 1-.1 1M210.7 85.4a.86 .86 0 0 1 .8 .4 .86 .86 0 0 1 0 .9M210.7 91.1a.85 .85 0 0 1 1 .3 .85 .85 0 0 1 0 1h-.2M210.8 87.1h.1M210.8 85.4a.78 .78 0 0 1 .9 .3 .78 .78 0 0 1-.1 1M210.9 91h.1M210.9 91a.88 .88 0 0 1 .8 .4 .88 .88 0 0 1 0 1M210.9 85.3a.88 .88 0 0 1 .8 .4 .88 .88 0 0 1 0 1M211 90.9a.84 .84 0 0 1 .9 .4 .84 .84 0 0 1 0 1h-.1M211 87.9l.9 .6 .7 .2 .6-.1"/>
<path d="M211 85.3a.78 .78 0 0 1 .9 .3 .78 .78 0 0 1-.1 1M211 87h.1M211.1 90.9a.88 .88 0 0 1 .8 .4 .88 .88 0 0 1 0 1M211.1 85.2a.84 .84 0 0 1 .9 .4 .84 .84 0 0 1-.1 .9M211.2 90.8a.83 .83 0 0 1 .9 .4 .83 .83 0 0 1 0 .9h-.1M211.3 85.2v-.1a.88 .88 0 0 1 .9 1.3l-.2 .1M211.3 90.7a.88 .88 0 0 1 .9 .5 .88 .88 0 0 1-.1 .9M211.3 90.7v.1M211.3 85.1a.89 .89 0 0 1 .9 .4 .89 .89 0 0 1 0 .9M211.4 90.7a.83 .83 0 0 1 .9 .3 .83 .83 0 0 1 0 1h-.1M211.5 85a.8 .8 0 0 1 .9 .4 .8 .8 0 0 1-.1 1M211.5 87.7h.1"/>
<path d="M211.5 90.7a.86 .86 0 0 1 .9 .4 .86 .86 0 0 1-.1 .9M211.7 90.6a.78 .78 0 0 1 .9 .4 .78 .78 0 0 1-.2 .9M211.7 84.9a.85 .85 0 0 1 .9 .3 .85 .85 0 0 1 0 1h-.1M211.7 90.6a.86 .86 0 0 1 .9 .4 .86 .86 0 0 1-.1 .9M211.8 84.8h.1M211.8 84.8a.87 .87 0 0 1 .8 .5 .87 .87 0 0 1 0 .9M211.9 90.5a.82 .82 0 0 1 .9 .3 .82 .82 0 0 1 0 1h-.1M211.9 84.8a.84 .84 0 0 1 .9 .4 .84 .84 0 0 1 0 .9h-.1M212 90.4h.1M212 90.4a.89 .89 0 0 1 .8 .5 .89 .89 0 0 1 0 .9M212 84.7a.88 .88 0 0 1 .9 .5 .88 .88 0 0 1-.1 .9M212.1 86.5l-.3 .9-.3 .3"/>
<path d="M212.1 90.4a.84 .84 0 0 1 .9 .3 .84 .84 0 0 1 0 1h-.1M212.2 84.7a.85 .85 0 0 1 .9 .3 .85 .85 0 0 1 0 1h-.2M212.2 90.3a.89 .89 0 0 1 .8 .4 .89 .89 0 0 1 0 1M212.3 84.6a.85 .85 0 0 1 .8 .5 .85 .85 0 0 1-.1 .9M212.3 84.6h-.1M212.3 89.8l.1 .5M212.3 90.3a.85 .85 0 0 1 1 .3 .85 .85 0 0 1 0 1h-.2M212.4 86.3h.1M212.4 90.2a.86 .86 0 0 1 .9 .4 .86 .86 0 0 1 0 .9M212.4 84.6a.82 .82 0 0 1 .9 .3 .82 .82 0 0 1 0 1h-.2M212.5 84.5a.88 .88 0 0 1 .8 .5 .88 .88 0 0 1 0 .9M212.5 90.2a.85 .85 0 0 1 1 .3 .85 .85 0 0 1 0 1h-.2"/>
<path d="M212.6 86.2h.1M212.6 89.5l-.2 .7M212.6 89.5a.64 .64 0 0 1 .9 0M212.6 89.5l-.3 .3M212.6 84.5a.78 .78 0 0 1 .9 .3 .78 .78 0 0 1-.1 1M212.7 90.1a.86 .86 0 0 1 .8 .4 .86 .86 0 0 1 0 .9M212.7 84.4a.86 .86 0 0 1 .9 .4 .86 .86 0 0 1-.1 1M212.7 84.4h.1M212.8 91.8h.1M212.8 90.1a.84 .84 0 0 1 .9 .3 .84 .84 0 0 1 0 1h-.1h.1M212.8 84.4a.82 .82 0 0 1 1 .3 .82 .82 0 0 1-.1 1h-.1M212.9 90h.1"/>
<path d="M212.9 84.3h.1M212.9 90a.81 .81 0 0 1 .9 .4 .81 .81 0 0 1-.2 1h-.1M212.9 84.3a.89 .89 0 0 1 .9 .4 .89 .89 0 0 1-.1 1M213 89.1a.97 .97 0 0 1 .7-.8 .97 .97 0 0 1 1 .4 2.57 2.57 0 0 1 .8 3l-.7 .3-.5-.1M213 89.1l.9-.4 .6 .3 .5 .5M213 89.1l.5 .4M213 89.1l-.4 .4M213.1 91.7l.1 .1zM213.1 83.6l-.3 .3v.5M213.1 83.6a.79 .79 0 0 1 .9 .1M213.1 83.6l-.3 .2v.6M213.1 84.2a.84 .84 0 0 1 .9 .4 .84 .84 0 0 1 0 .9l-.1 .1"/>
<path d="M213.1 90l.6 .4a.66 .66 0 0 1 0 .9M213.1 84.2a.89 .89 0 0 1 .9 .4 .89 .89 0 0 1 0 .9M213.2 91.8a.74 .74 0 0 0 .9 0M213.2 90h.3M213.2 91.8l.6 .3M213.2 91.6h.1M213.3 84.1h.1a.78 .78 0 0 1 .9 .6M213.4 83.4a.97 .97 0 0 1 .6-.9 .97 .97 0 0 1 1.1 .3 2.6 2.6 0 0 1 .8 3.1l-.7 .2-.6-.1M213.4 84.1h.1M213.4 84.1h-.1M213.4 84.1l.5 .1M213.4 85.8h.1"/>
<path d="M213.5 85.8a.72 .72 0 0 0 .9 .2M213.5 85.8l.6 .4M213.5 88.4a1.2 1.2 0 0 1 1.7 .4 2.18 2.18 0 0 1 .3 3l-.3 .1M213.5 89.5l.7 .4M213.5 89.5l.5 .5 .3 .7M213.5 84l.5 .3 .2 .4M213.5 83.3l.8-.5 1.1 .9M213.5 83.3l.5 .4M213.5 83.3l-.4 .3M213.7 91.3v.1M213.7 85.7h.1M213.9 82.5a1.24 1.24 0 0 1 1.8 .5 2.22 2.22 0 0 1 .2 2.9l-.3 .2"/>
<path d="M213.9 90.9v.1M214 83.7l.5 .6 .2 .6M214 83.7l.6 .5M214.1 91.8l-.3 .3M214.2 89.9l.1 .8M214.2 84.7l.1 .5M214.2 84.7l.1 .2M214.3 90.7v.5l-.2 .6M214.3 90.7l.3 .7M214.3 85.2l-.3 .3M214.3 85.2l-.2 .3M214.3 86.1l-.1 1.2-.5 .9"/>
<path d="M214.3 85v.1M214.3 80.7a.38 .38 0 0 0-.2 .4 .38 .38 0 0 0 .2 .4l2.9 1.6M214.3 80.7v.7M214.4 86l-.3 .2M214.6 91.4l-.5 .4M214.6 84.2l.1 .7M214.6 80.6l-.3 .1M214.6 80.6v1M214.7 84.9l.2 .8M214.7 84.9a.9 .9 0 0 1-.3 1.1M214.9 85.7l-.5 .3M215 89.5l.4 1.5"/>
<path d="M215 89.5l-.8 .4M215.2 81.8a1.75 1.75 0 0 1 2.4 1.4 1.55 1.55 0 0 1-.5 2.2 2.34 2.34 0 0 0-.9-3.4l-.5-.2-.6 .1M215.3 82.6l1.3 .8M215.4 91l-.8 .7-.8 .4M215.4 91l-.8 .4M215.4 83.7l.3 .8v.8M215.4 83.7l-.8 .5M215.7 80.5l1.6 .3M215.7 80.5l-1.1 .1M215.7 80.5l-.1 1.2M215.7 85.3l-1.6 .9M215.7 85.3l-.8 .4"/>
<path d="M215.9 85.9l-.2 3.6M216.1 91.4l-.4 .2M216.6 83.4l-.5 .3M216.6 83.4l-.5 8M216.8 88.9a1.75 1.75 0 0 1-.3 2.4h-.2M216.9 88.4a1.82 1.82 0 0 1-.3 2.9M216.9 87.6l.7 .6M217.2 83.1l-.6 .3M217.2 83.1l-.5 8.1-.6 .2M217.3 81.5h1.4M217.3 87.8a.84 .84 0 0 1 .9 .4 .84 .84 0 0 1 0 .9l-.1 .1M217.3 80.8v.9"/>
<path d="M217.3 81.7l1 1.3M217.3 81.7l-.9 .1M217.3 81.7l-.6 .3M217.4 87.8a.89 .89 0 0 1 .8 .4 .89 .89 0 0 1 0 .9M217.5 87.7a.85 .85 0 0 1 .9 .4 .85 .85 0 0 1 0 .9h-.1M217.6 88.2l.3 .5v.4M217.6 87.7a.86 .86 0 0 1 .9 .4 .86 .86 0 0 1-.1 .9M217.6 88.2l.3 .7 .1 .8M217.6 88.2l-.6 .4M217.7 88.3l.2 .7M217.7 82.1a.94 .94 0 0 1 .6 1.3M217.7 87.6a.85 .85 0 0 1 1 .4 .85 .85 0 0 1 0 .9h-.2"/>
<path d="M217.7 82.1l.6 .5v.8M217.8 82a.78 .78 0 0 1 .9 .3 .78 .78 0 0 1-.1 1M217.8 87.6h.1M217.9 87.6a.88 .88 0 0 1 .8 .4 .88 .88 0 0 1 0 .9M217.9 81.9a.86 .86 0 0 1 .8 .4 .86 .86 0 0 1 0 .9M217.9 89.3a.88 .88 0 0 0-.6-1.4 .89 .89 0 0 1 .7 1.4M218 89.3h.1M218 89.7l-.7 .6M218 87.5a.84 .84 0 0 1 .9 .4 .84 .84 0 0 1 0 .9h-.1M218 89.7l-.6 .3M218 81.8a.82 .82 0 0 1 .9 .3 .82 .82 0 0 1 0 1h-.1M218.1 87.5a.88 .88 0 0 1 .8 1.3"/>
<path d="M218.1 87.4v.1M218.1 81.7h.1M218.1 81.7a.89 .89 0 0 1 .9 .5 .89 .89 0 0 1-.1 .9M218.2 87.4a.78 .78 0 0 1 .9 .4 .78 .78 0 0 1-.1 .9M218.3 87.3a.86 .86 0 0 1 .8 .5 .86 .86 0 0 1 0 .9M218.3 81.7a.84 .84 0 0 1 .9 .3 .84 .84 0 0 1-.1 1h-.1M218.3 83v.6M218.3 83l-.7 .3M218.3 83.6a3.5 3.5 0 0 1 3.3 1.5l-.1 .2-.6 .5M218.3 83.6l-.1 .7-.5 .2M218.3 83.4l.2-.1a.88 .88 0 0 0-.8-1.3 .88 .88 0 0 1 .8 .4 .88 .88 0 0 1 0 1M218.3 81.6a.89 .89 0 0 1 .9 .5 .89 .89 0 0 1-.1 .9"/>
<path d="M218.4 89h.1M218.4 87.3a.81 .81 0 0 1 .9 .3 .81 .81 0 0 1 0 1h-.1M218.5 81.6a.8 .8 0 0 1 .9 .4 .8 .8 0 0 1-.1 .9M218.5 87.2a.86 .86 0 0 1 .8 .5 .86 .86 0 0 1 0 .9M218.5 81.5a.88 .88 0 0 1 .9 .4 .88 .88 0 0 1 0 1M218.7 87.2a.82 .82 0 0 1 .9 .3 .82 .82 0 0 1 0 1h-.2M218.7 81.5a.85 .85 0 0 1 .9 .3 .85 .85 0 0 1 0 1h-.1M218.7 87.1a.89 .89 0 0 1 .9 .4 .89 .89 0 0 1-.1 1M218.8 81.4a.86 .86 0 0 1 .8 .4 .86 .86 0 0 1 0 1M218.9 87.1a.8 .8 0 0 1 .9 .3 .8 .8 0 0 1-.2 1M218.9 88.8h.1M218.9 83.1h.1"/>
<path d="M218.9 81.4a.84 .84 0 0 1 .9 .3 .84 .84 0 0 1 0 1h-.1M219 87h.1M219 87a.89 .89 0 0 1 .8 .4 .89 .89 0 0 1 0 1M219 81.3a.89 .89 0 0 1 .8 .4 .89 .89 0 0 1 .1 1M219.1 87a.84 .84 0 0 1 .9 .3 .84 .84 0 0 1 0 1h-.1M219.1 81.3a.83 .83 0 0 1 1 .3 .83 .83 0 0 1 0 1h-.2M219.2 86.9a.88 .88 0 0 1 .8 .4 .88 .88 0 0 1 0 1M219.3 81.2a.86 .86 0 0 1 .8 .4 .86 .86 0 0 1 0 1M219.3 86.9a.85 .85 0 0 1 .9 .3 .85 .85 0 0 1 0 1h-.1M219.4 82.9h.1M219.4 86.8a.86 .86 0 0 1 .9 .4 .86 .86 0 0 1-.1 .9M219.4 81.2a.82 .82 0 0 1 .9 .3 .82 .82 0 0 1 0 .9l-.2 .1"/>
<path d="M219.5 81.1a.88 .88 0 0 1 .8 .4 .88 .88 0 0 1 0 1M219.5 86.7a.85 .85 0 0 1 1 .4 .85 .85 0 0 1 0 1h-.2M219.6 81.1a.78 .78 0 0 1 .9 .3 .78 .78 0 0 1-.1 1M219.6 82.8h.1M219.6 86.7a.88 .88 0 0 1 .9 .4 .88 .88 0 0 1 0 1M219.7 81a.84 .84 0 0 1 .8 .4 .84 .84 0 0 1 0 .9M219.8 88.4h.1M219.8 86.6a.81 .81 0 0 1 .9 .4 .81 .81 0 0 1 0 .9h-.1M219.8 81a.82 .82 0 0 1 .9 .3 .82 .82 0 0 1 0 .9l-.1 .1M219.9 86.6a.88 .88 0 0 1 .8 .4 .88 .88 0 0 1 0 .9M219.9 82.7h-.1M219.9 80.9h.1"/>
<path d="M220 80.9a.89 .89 0 0 1 .7 1.3M220 86.5a.78 .78 0 0 1 .9 .4 .78 .78 0 0 1-.1 .9M220.1 80.8a.8 .8 0 0 1 .9 .4 .8 .8 0 0 1-.2 1M220.1 82.6h.1M220.1 86.5a.88 .88 0 0 1 .8 .4 .88 .88 0 0 1 0 .9M220.1 80.8a.89 .89 0 0 1 .9 .4 .89 .89 0 0 1-.1 .9M220.2 88.2h.1M220.3 80.7a.85 .85 0 0 1 .9 .3 .85 .85 0 0 1 0 1h-.1a3.1 3.1 0 0 1 2.3 4.3l-.9 1-.7 .4M220.3 86.3a.6 .6 0 0 1 .6-.5 .6 .6 0 0 1 .6 .5 .95 .95 0 0 1-.1 1.5l-.4-.1a.81 .81 0 0 0 .2-.9 .81 .81 0 0 0-.9-.4h-.1M220.3 86.3a.89 .89 0 0 1 .8 1.4M220.3 80.6a.86 .86 0 0 1 .9 .4 .86 .86 0 0 1 0 1M220.3 86.3v.1"/>
<path d="M220.5 86.3a.82 .82 0 0 1 .9 .3 .82 .82 0 0 1 0 1h-.2M220.5 86.2a.87 .87 0 0 1 .9 .4 .87 .87 0 0 1-.1 1M220.5 80.6a.84 .84 0 0 1 .9 .4 .84 .84 0 0 1 0 .9h-.1M220.6 80.5a.89 .89 0 0 1 .8 .4 .89 .89 0 0 1 0 1M220.7 82.2h.1M220.7 80.5a.85 .85 0 0 1 1 .3 .85 .85 0 0 1 0 1h-.2M220.7 80.5a.6 .6 0 0 1 .6-.5 .6 .6 0 0 1 .6 .4 .95 .95 0 0 1-.1 1.6l-.4-.1M220.8 80.4a.85 .85 0 0 1 .9 .5 .85 .85 0 0 1-.1 .9M220.9 85.8a1.19 1.19 0 0 1 .9 1.9M220.9 85.8l-.3 .1M220.9 80.4a.8 .8 0 0 1 .9 .1 .8 .8 0 0 1 .2 .8M221.1 80.3a.93 .93 0 0 1 .9 1"/>
<path d="M221.2 82h.1M221.4 81.9h.1M221.8 87.7l-.3 .1M222 81.3l-.2 .3M222.2 81.8l-.3 .2M171.1 105.7l.3-.6a1.03 1.03 0 0 1 1 .7M171.2 105.4a1.18 1.18 0 0 1 1.2 1.4v.2a.8 .8 0 0 1-1.2-.8l-.1-.5zM171.4 105.1a1.44 1.44 0 0 1 1.5 1.7l-.3 .3M171.5 104.2h.4M171.5 104.2l-.1 .9M171.5 105h.1M171.6 105a1.48 1.48 0 0 1 1.2 2.1h-.1"/>
<path d="M171.6 105.3l.7 .5 .4 .8M171.6 105h.1a1.45 1.45 0 0 1 1.3 1.9l-.2 .1M171.6 105.3l.4 .3a1.42 1.42 0 0 1 .5 1.3M171.6 105.3l.4 .3a1.51 1.51 0 0 1 .4 1.5h-.5M171.7 104.9a1.44 1.44 0 0 1 1.2 2.1h.1M171.9 104.2a.74 .74 0 0 0-.5 .9M171.9 104.2a1.58 1.58 0 0 1 1.2 .7M171.9 104.8h.1M172 104.8a1.52 1.52 0 0 1 1.2 2.1h-.2l.2-.1a1.45 1.45 0 0 0-1.4-2v.1M172.2 104.8a1.6 1.6 0 0 1 1 2M172.4 105.8l.3 .8M172.4 105.8a1.16 1.16 0 0 1 .1 1.4"/>
<path d="M172.4 104.8l.1 .1M172.5 107.2l.7 .3M172.5 107.2l.3 .2 .4 .1M172.5 107.2h.1M172.6 104.1l.5 .8M172.6 104.1l-.7 .1M172.7 106.6l-.1 .6h-.4M173.1 104.9l.7 .8M173.1 104.9l.4 .8 .2 .8M173.7 103.3a1.09 1.09 0 0 1 1.6 .6 1.77 1.77 0 0 1 .2 2.2l-.2 .2M173.7 106.5a.74 .74 0 0 1-.5 1M173.7 106.5l.2 .9"/>
<path d="M173.7 103.3l.3-.7 .7-.8a1.81 1.81 0 0 1 .9 1.6l.2 .8a2.34 2.34 0 0 1-.3 2.1h-.2M173.8 105.7l-.1 .8M173.9 107.4l-.7 .1M173.9 103.4l.8 .7 .4 .9M173.9 103.4l-1.1 .1-1.3 .7M173.9 103.4l-1.3 .7M174.6 100.7a1.49 1.49 0 0 0-.4 1.6M174.8 100.6l-.2 .1M174.9 100.6h.1M174.9 100.5l-.4 .3M175 100.3l-.1 .3-.3 .1M175 100.2v.2"/>
<path d="M175 100.3l.3 .5M175.1 105l.2 .5-.1 1.1-1.3 .8M175.1 100.2l.2 .6M175.1 100.2a1.46 1.46 0 0 0 2.3-.2l.5 2.3M175.1 100.2l-.1 .1M175.1 105l-1.3 .7M175.3 100.8l.4 1.9M175.7 102.7l.2 .5a7.7 7.7 0 0 1 0 4.1h-.4l-.4-.6M177.6 101.2a1.89 1.89 0 0 1 1.8 1.7v1.1l-.6 .4M177.6 101.1h.2zM177.7 101.7a2.66 2.66 0 0 1 .7 3.6M177.8 101.1l.6 .3 .6 .6"/>
<path d="M177.9 102.3l.2 1a5.7 5.7 0 0 1-.1 3.7 4 4 0 0 1-2.3 .4M177.9 102.3a3.3 3.3 0 0 1-2.2 .4M178.5 101.1l.5 .9M178.5 101.1h-.7M178.9 104.4h.1M178.9 104.4h.7M179 102l.7 .8M179 102l.5 1v.6M179.5 103.6a.62 .62 0 0 1-.6 .8M179.5 103.6l.1 .8M179.7 102.8l-.2 .8M179.9 100.4l.7 .7 .4 1"/>
<path d="M179.9 100.4l-1.2-.1-1.1 .6M179.9 100.4l-1.4 .7M180 100.5a1.4 1.4 0 0 1 1.2 2.1M180.1 100.5a1.57 1.57 0 0 1 1.1 2.1h-.1M180.1 100.5a.93 .93 0 0 1 1.2 .6 .97 .97 0 0 1 0 1.4M180.2 100.6a1.68 1.68 0 0 1 .9 1.9l.1-.1a1.92 1.92 0 0 0-1-1.7M180.2 100.4a1.45 1.45 0 0 1 1.2 2.1M180.2 100.4h.1M180.3 100.4a.9 .9 0 0 1 1.1 .6 1.31 1.31 0 0 1 .2 1.3l-.1 .1M180.4 100.3h.1M180.4 100.3a1.4 1.4 0 0 1 1.2 2.1M180.5 100.3a.9 .9 0 0 1 1.1 .6 .97 .97 0 0 1 .1 1.4"/>
<path d="M180.6 100.2a1.47 1.47 0 0 1 1.2 2v.1M180.7 100.2a.9 .9 0 0 1 1.2 .6 .97 .97 0 0 1 0 1.4M180.8 100.1a1.44 1.44 0 0 1 1.4 1.8l-.2 .3M180.8 100.1h.1M180.9 100.1v-.1a1.06 1.06 0 0 1 1.3 1l.2 .8-.3 .3M181 102.1l.1 .7-.1 .8-1.4 .8M181 100a1.44 1.44 0 0 1 1.4 1.8l-.2 .3M181 102.1l-1.3 .7M182.4 101.9v.1M182.8 101.7h.1M183 101.6h.1M183.4 101.4h.1"/>
<path d="M183.6 101.3h.1M183.8 101.2h.1M184 101.1h.1M184.2 101h.1M184.4 100.9h.1M184.8 100.6h.1M185 100.5h.1M185.2 100.4h.1M185.4 100.3h.1"/>
</g>
<g font-size="8.5">
<text x="212.5" y="174.2">Underside</text>
<text x="203.9" y="182.3">Chassis Mount</text>
<text x="198.9" y="195.5">A</text>
<text x="257.6" y="195.4">1</text>
</g>
<g font-size="8.1">
<text x="67.6" y="8.9">2</text>
<text x="207.3" y="8.9">1</text>
<text x="4.4" y="56.1">B</text>
<text x="270.4" y="56.1">B</text>
<text x="3.7" y="164.1">A</text>
<text x="269.7" y="164.1">A</text>
<text x="67.6" y="212.4">2</text>
<text x="207.3" y="212.4">1</text>
</g>
<text font-size="6.9" x="223.1" y="160.1">UCLA</text>
<g font-size="4.2">
<text x="25.6" y="27.5">ITEM NO.</text>
<text x="56.8" y="27.5">PART NUMBER</text>
<text x="100.5" y="27.5">QTY.</text>
<text x="33.4" y="34.8">1</text>
<text x="48.1" y="34.8">6960T61</text>
<text x="103.9" y="34.8">1</text>
<text x="48.1" y="41.2">Super Swivel Ball 3</text>
<text x="33.4" y="43.2">2</text>
<text x="48.1" y="45.3">Quarters Inch</text>
<text x="103.9" y="43.2">1</text>
<text x="33.4" y="52.4">3</text>
<text x="48.1" y="52.4">3313N769</text>
<text x="103.9" y="52.4">1</text>
<text x="33.4" y="59.3">4</text>
<text x="48.1" y="59.3">Pipe Fitting</text>
<text x="103.9" y="59.3">1</text>
<text x="216.9" y="54.3">6</text>
<text x="232.1" y="64.4">4</text>
<text x="33.4" y="67">5</text>
<text x="48.1" y="67">30555T31</text>
<text x="103.9" y="67">2</text>
<text x="33.4" y="75.5">6</text>
<text x="48.1" y="73.4">In-Line Ball Joint</text>
<text x="48.1" y="77.5">Receiver</text>
<text x="103.9" y="75.5">1</text>
<text x="232.1" y="77">9</text>
<text x="33.4" y="83.9">7</text>
<text x="48.1" y="83.9">In-Line Ball Joint</text>
<text x="103.9" y="83.9">1</text>
<text x="230.9" y="89.6">10</text>
<text x="33.4" y="90.8">8</text>
<text x="48.1" y="90.8">Pipe Fitting Hole</text>
<text x="103.9" y="90.8">2</text>
<text x="153.8" y="90.7">1</text>
<text x="33.4" y="98.6">9</text>
<text x="48.1" y="98.6">92141A029</text>
<text x="103.9" y="98.6">8</text>
<text x="32.3" y="105.9">10</text>
<text x="48.1" y="105.9">95462A029</text>
<text x="103.9" y="105.9">8</text>
<text x="153.8" y="103.3">8</text>
<text x="232.1" y="102.2">5</text>
<text x="32.3" y="113.2">11</text>
<text x="48.1" y="113.2">95505A613</text>
<text x="103.9" y="113.2">2</text>
<text x="153.8" y="115.9">2</text>
<text x="232.1" y="114.8">7</text>
<text x="173.4" y="133">11</text>
<text x="187.2" y="133">3</text>
</g>
<g font-size="3.4">
<text x="197.8" y="166">TITLE:</text>
<text x="198.7" y="188.1">SIZE</text>
<text x="207.5" y="188.1">DWG. NO.</text>
<text x="256.5" y="188.2">REV</text>
<text x="198.8" y="201.7">SCALE: 1:4</text>
<text x="217.7" y="201.8">WEIGHT:</text>
<text x="244.5" y="201.7">SHEET 1 OF 1</text>
</g>
<text font-size="3" x="14" y="213.5">SOLIDWORKS Educational Product. For Instructional Use Only.</text>
<g font-size="2.5">
<text x="176.2" y="161.3">TJW</text>
<text x="186.1" y="161.4">5/12/21</text>
</g>
<text font-size="2.4" x="119.8" y="156.2">UNLESS OTHERWISE SPECIFIED:</text>
<g font-size="2.2">
<text x="119.5" y="161.8">DIMENSIONS ARE IN INCHES</text>
<text x="154.8" y="161.4">DRAWN</text>
<text x="175.4" y="156.6">NAME</text>
<text x="187.9" y="156.7">DATE</text>
<text x="119.5" y="164.4">TOLERANCES:</text>
<text x="119.5" y="167.1">FRACTIONAL</text>
<text x="154.9" y="166.3">CHECKED</text>
<text x="119.5" y="169.7">ANGULAR: MACH</text>
<text x="119.5" y="172.4">TWO PLACE DECIMAL</text>
<text x="142.5" y="169.7">BEND</text>
<text x="154.8" y="171">ENG APPR.</text>
<text x="119.5" y="175">THREE PLACE DECIMAL</text>
<text x="154.9" y="175.7">MFG APPR.</text>
<text x="154.9" y="180.4">Q.A.</text>
<text x="154.9" y="184.6">COMMENTS:</text>
</g>
<g font-size="2.1">
<text x="75.5" y="195.7">NEXT ASSY</text>
<text x="100.9" y="195.7">USED ON</text>
<text x="86.9" y="201.5">APPLICATION</text>
<text x="123.1" y="201.6">DO NOT SCALE DRAWING</text>
</g>
<g font-size="2">
<text x="31.5" y="182.9">PROPRIETARY AND CONFIDENTIAL</text>
<text x="119.2" y="180.6">INTERPRET GEOMETRIC</text>
<text x="119.2" y="183.1">TOLERANCING PER:</text>
<text x="27.8" y="186.5">THE INFORMATION CONTAINED IN THIS</text>
<text x="27.8" y="189">DRAWING IS THE SOLE PROPERTY OF</text>
<text x="27.8" y="191.6">&lt;INSERT COMPANY NAME HERE&gt;. ANY</text>
<text x="119.1" y="186.7">MATERIAL</text>
<text x="27.8" y="194.1">REPRODUCTION IN PART OR AS A WHOLE</text>
<text x="27.8" y="196.6">WITHOUT THE WRITTEN PERMISSION OF</text>
<text x="119.1" y="193.5">FINISH</text>
<text x="27.8" y="199.1">&lt;INSERT COMPANY NAME HERE&gt; IS</text>
<text x="27.8" y="201.7">PROHIBITED.</text>
</g>
</svg>
